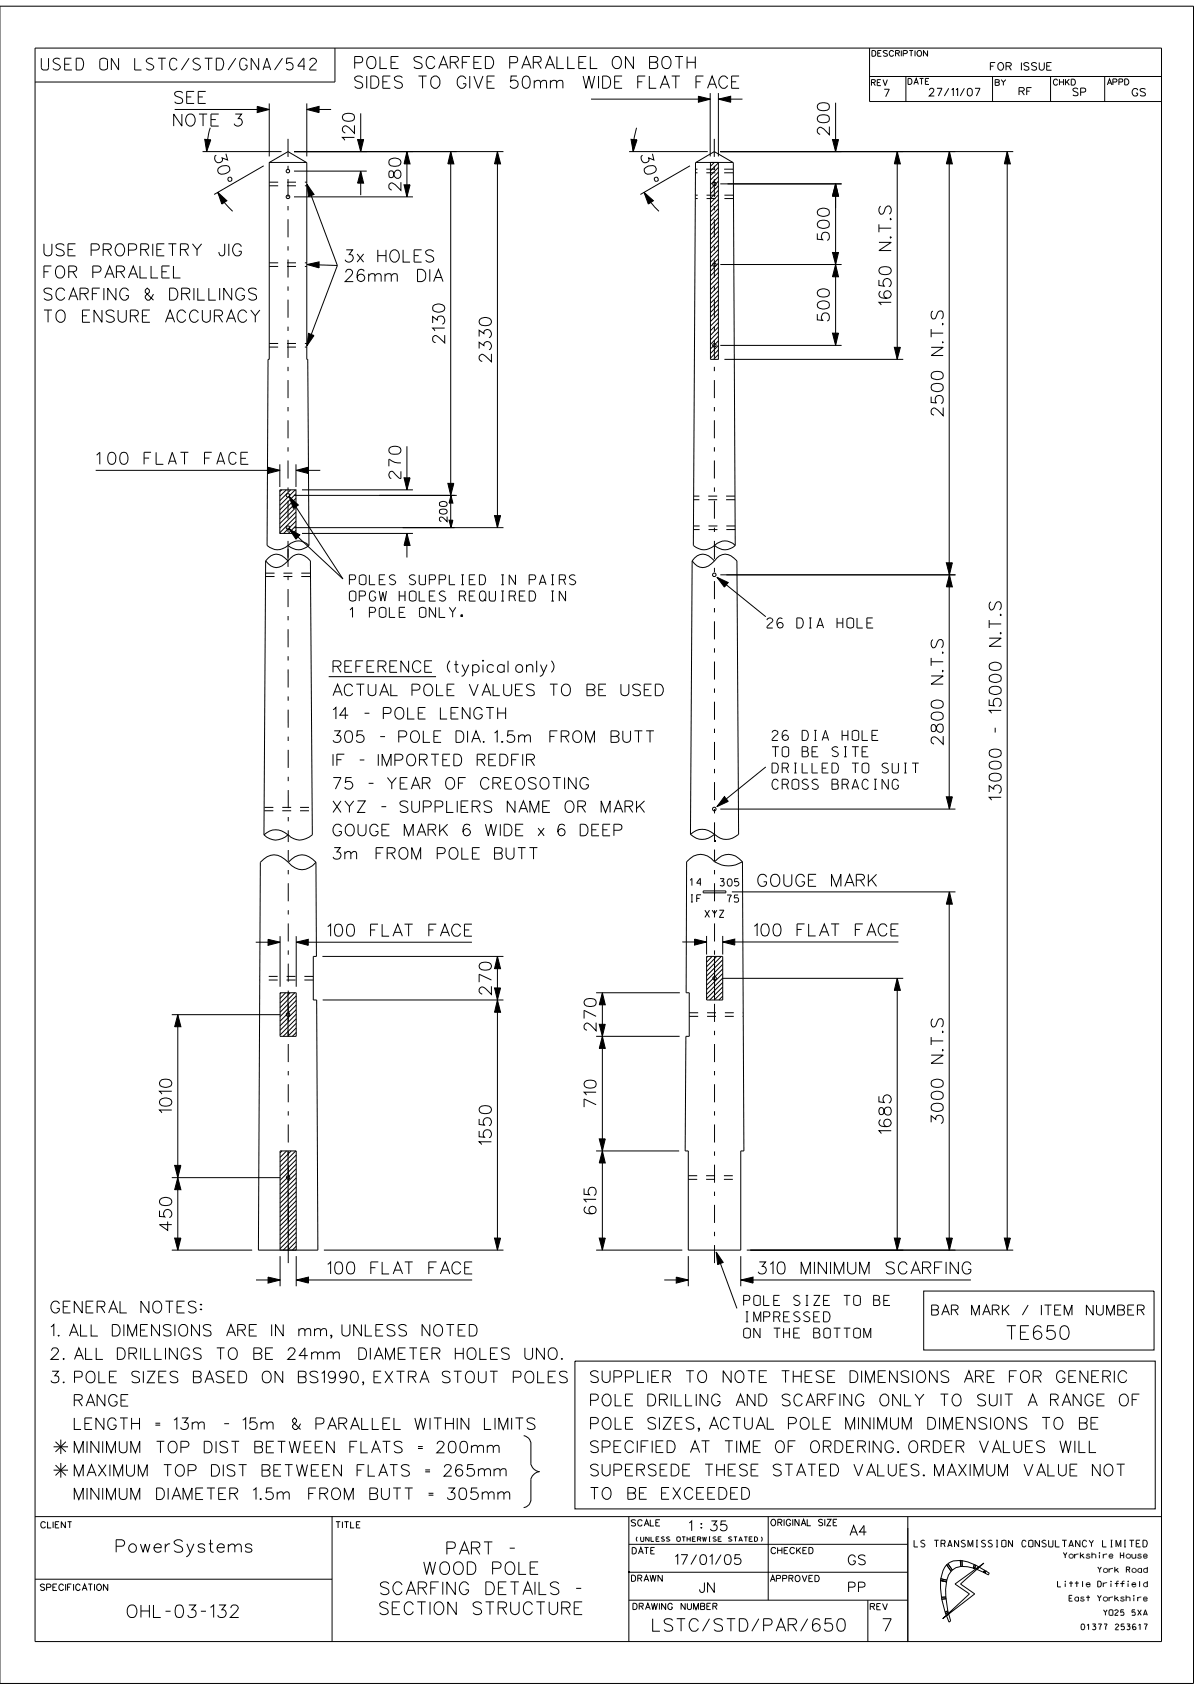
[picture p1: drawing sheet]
<svg xmlns="http://www.w3.org/2000/svg" width="210mm" height="297mm" viewBox="0 0 210 297" stroke-linecap="round" stroke-linejoin="round" font-family="sans-serif">
<g fill="none" stroke="#000" stroke-width=".18">
<path d="M0 1.1h209.9v294.9h-209.9zM6.2 8.5h198.1v280.2h-198.1zM30.7 19.3h16.7M47.4 18.2v9.3M54 18.2v9.3M54 19.3h4.2M58.9 8.5v5.9h-52.7M63.4 19.9v6.8M104 17.4h20.9M124.9 16.4v11.1M126.3 16.4v11.1M126.3 17.4h4.3"/>
<path d="M147 18.1v8.6M152.9 13.5h51.4M152.9 8.5v9.4h51.4M159.3 13.5v4.4M174.6 13.5v4.4M184.8 13.5v4.4M194.3 13.5v4.4M35.6 26.7h13.9M37 22.5a15.1 15.1 0 0 0-.7 4.2M38.3 33.8a12.7 12.7 0 0 0 2.6 3.4M46.4 29.2l-8.7 5M47.3 28.6l3.4-1.9 3.3 1.9v34.6h.1l.2 32.7"/>
<path d="M51.7 26.7h36.8M51.7 30.1h12.8M51.7 34.6h20.9M53.9 28.6h-6.5v34.6h-.3l-.1 32.7a2.61 2.61 0 0 0 3.7 0M54 32.4l5.3 14.3M63.4 30.1v4.2M71.6 26.7v7.9M79.3 26.7v66.1M87.5 26.7v66.1M110.6 26.7h13.9M112 22.5a13.2 13.2 0 0 0-.6 4.2M113.3 33.8a13.8 13.8 0 0 0 2.6 3.4"/>
<path d="M121.4 29.2l-8.8 5M122.4 28.6h6.5M125 28.6v34.6h1.3v-34.6M125.6 28.6l-.6 .6M126.3 39.9l-1.3 1.4M126.3 39.1l-1.3 1.4M126.3 38.3l-1.3 1.4M126.3 37.5l-1.3 1.4M126.3 36.7l-1.3 1.4M126.3 35.9l-1.3 1.4M126.3 35.1l-1.3 1.4M126.3 34.3l-1.3 1.4"/>
<path d="M126.3 33.5l-1.3 1.4M126.3 32.7l-1.3 1.4M126.3 31.9l-1.3 1.4M126.3 31.1l-1.3 1.4M126.3 30.3l-1.3 1.4M126.3 29.5l-1.3 1.4M126.3 28.6l-1.3 1.4M126.7 26.7h51.5M126.7 32.3h21.3M147 32.3v28.4M157.8 26.7v36.5M166.9 26.7v115.6"/>
<path d="M177.1 26.7v193.1M54 46.5l5.3 .2M59.3 46.7l-5.3 14.1M126.3 59.9l-1.3 1.5M126.3 59.1l-1.3 1.5M126.3 58.3l-1.3 1.5M126.3 57.5l-1.3 1.5M126.3 56.7l-1.3 1.5M126.3 56l-1.3 1.4M126.3 55.1l-1.3 1.4M126.3 54.3l-1.3 1.4M126.3 53.5l-1.3 1.4"/>
<path d="M126.3 52.7l-1.3 1.4M126.3 51.9l-1.3 1.4M126.3 51.1l-1.3 1.4M126.3 50.3l-1.3 1.4M126.3 49.5l-1.3 1.4M126.3 48.7l-1.3 1.4M126.3 47.9l-1.3 1.4M126.3 47.1l-1.3 1.4M126.3 46.3l-1.3 1.4M126.3 45.5l-1.3 1.4M126.3 44.7l-1.3 1.4M126.3 43.9l-1.3 1.4"/>
<path d="M126.3 43.1l-1.3 1.4M126.3 42.3l-1.3 1.4M126.3 41.5l-1.3 1.4M126.3 40.7l-1.3 1.4M126.7 46.5h21.3M71.6 78.5v7.6M126.3 63.2h.1M126.3 62.3l-.8 .9M126.3 61.5l-1.3 1.5M126.3 60.7l-1.3 1.5M126.7 60.7h21.3M127.4 63.2h31.5"/>
<path d="M16.8 82.7h32.4M46.7 98.6a2.09 2.09 0 0 1 3.4-.5l.6 .5M46.7 98.6a2.09 2.09 0 0 0 3.4 .5l.6-.5M46.7 98.6l-.3 48.2M49.2 86.1h2.9v7.7h-2.9zM49.2 81.7v3.9M49.6 86.1l-.4 .3M50.4 86.1l-1.2 1.1M50.7 98.6a2.13 2.13 0 0 1 3.4-.5l.5 .5 .3 48.2a2.87 2.87 0 0 1-4.2 0M50.7 95.9a2.61 2.61 0 0 0 3.6 0M50.7 95.9a2.51 2.51 0 0 1 3.6 0M50.9 87.3l9.4 14.5-9.4-8.8"/>
<path d="M51.1 86.1l-1.9 1.9M51.7 92.8h36.8M51.7 87.1h28.6M51.9 86.1l-2.7 2.7M52.1 82.7h4.2M52.1 81.7v3.9M52.1 93.2l-.6 .6M52.1 92.4l-1.4 1.4M52.1 91.6l-2.2 2.2M52.1 90.8l-2.9 2.9M52.1 90l-2.9 2.9M52.1 89.2l-2.9 2.9"/>
<path d="M52.1 88.4l-2.9 2.9M52.1 87.6l-2.9 2.9M52.1 86.8l-2.9 2.9M53.1 93.8h19.5M53.1 86.1h19.5M71.6 93.8v4.2M121.7 98.6a2.08 2.08 0 0 1 3.4-.5l.6 .5M121.7 98.6a2.08 2.08 0 0 0 3.4 .5l.6-.5M121.7 98.6l-.3 48.1M125.7 98.6a2.09 2.09 0 0 1 3.4-.5l.5 .5 .3 48.1a2.96 2.96 0 0 1-4.2 0M125.7 95.9a2.66 2.66 0 0 1-3.8 0l.4-67.3 3.3-1.9 3.4 1.9 .3 67.3M125.7 95.9a2.56 2.56 0 0 0 3.6 0"/>
<path d="M125.7 95.9a2.46 2.46 0 0 1 3.6 0M57.8 119h18.9M84.9 116.1v.2zM126.1 101.5l8.6 6.9M126.7 101.1h41.3M134.7 134.9l-8.6 6.9M46.4 146.8a2.96 2.96 0 0 1 4.3 0 2.87 2.87 0 0 1-4.3 0zM50.7 151.6a3.4 3.4 0 0 0-3.1-1.2l-.6 .3-1.2 .9-.3 68.2h10.4l-.2-44h-.6v-7.6h.6l-.1-16.6M50.7 151.6a2.91 2.91 0 0 1 4.9 0M50.7 151.6a2.91 2.91 0 0 0 4.9 0M121.4 146.7a2.96 2.96 0 0 0 4.3 0M121.4 146.7a2.96 2.96 0 0 1 4.3 0"/>
<path d="M123.7 156.7h4v.3h-4zM125.7 151.5a2.95 2.95 0 0 0-4.9 0l-.1 23.1h.5v7.6h-.6l-.1 20.2h.6v17.4h9.2v-17.4h.5l-.2-50.9M125.7 151.5a2.95 2.95 0 0 1 4.9 0M125.7 151.5a4.5 4.5 0 0 0 4.9 0M126.7 142.3h41.3M128.7 156.8h39.3M166.9 156.8v63M30.2 178.4h19.1M31.3 178.4v41.4M45 165.7h4.3M49.3 164.6v8.9M49.3 174.6h2.8v7.6h-2.8z"/>
<path d="M49.4 174.6l-.1 .2M50.2 174.6l-.9 1M50.7 174.6v7.6M51 174.6l-1.7 1.8M51.8 174.6l-2.5 2.6M52.1 164.6v8.9M52.1 179.9l-2.3 2.3M52.1 179.1l-2.8 2.9M52.1 178.3l-2.8 2.9M52.1 177.5l-2.8 2.9M52.1 176.7l-2.8 2.9M52.1 175.9l-2.8 2.9"/>
<path d="M52.1 175.1l-2.8 2.9M52.1 165.7h30.9M56.7 168.2h31.8M56.8 175.8h31.7M87.5 168.2v51.6M104.8 174.6h14.8M105.9 174.6v45.2M120 165.6h4.3M124.3 164.6v3.2M124.3 168.2h2.8v7.6h-2.8zM124.4 168.2l-.1 .2M125.2 168.2l-.9 1"/>
<path d="M125.7 168.2v7.6M126.1 168.2l-1.8 1.8M126.9 168.2l-2.6 2.6M127.1 172h31.8M127.1 164.6v3.2M127.1 175.2l-.7 .6M127.1 174.4l-1.5 1.4M127.1 173.6l-2.3 2.2M127.1 172.8l-2.8 2.8M127.1 172l-2.8 2.8M127.1 171.2l-2.8 2.8M127.1 170.4l-2.8 2.8"/>
<path d="M127.1 169.6l-2.8 2.8M127.1 168.8l-2.8 2.8M127.1 165.6h30.9M157.8 172v47.8M52.1 181.6l-.7 .6M52.1 180.8l-1.5 1.4M104.8 182.2h14.7M30.2 219.8h14.1M30.2 207.1h19.1M49.3 219.8v-17.4h2.8v17.4M49.6 202.4l-.3 .3M50.4 202.4l-1.1 1.1"/>
<path d="M50.7 202.4v17.4M51.2 202.4l-1.9 1.9M52 202.4l-2.7 2.7M52.1 219.1l-.7 .7M52.1 218.3l-1.5 1.5M52.1 217.5l-2.3 2.3M52.1 216.7l-2.8 2.9M52.1 215.9l-2.8 2.9M52.1 215.1l-2.8 2.9M52.1 214.3l-2.8 2.9M52.1 213.5l-2.8 2.9M52.1 212.7l-2.8 2.9"/>
<path d="M52.1 212l-2.8 2.8M52.1 211.1l-2.8 2.9M52.1 210.3l-2.8 2.9M52.1 209.5l-2.8 2.9M52.1 208.7l-2.8 2.9M52.1 207.9l-2.8 2.9M52.1 207.1l-2.8 2.9M52.1 206.3l-2.8 2.9M52.1 205.5l-2.8 2.9M52.1 204.7l-2.8 2.8M52.1 203.9l-2.8 2.8M52.1 203.1l-2.8 2.8"/>
<path d="M57 219.8h31.5M104.8 219.8h15.2M104.8 202.4h14.6M131.3 219.8h46.9M45 225.1h4.3M49.3 220.9v5.3M52.1 220.9v5.3M52.1 225.1h30.9M101.1 239.3h102.1v26h-102.1zM116.8 225.1h4.3M121.1 220.9v5.3M126 220.2l3.6 9.9"/>
<path d="M130.3 220.9v5.3M130.3 225.1h40.5M162.5 227h40.5v10.4h-40.5zM9.4 254.4h2.6M9.4 258.5h2.6M9.8 253.5l1.8 1.8M9.8 257.6l1.8 1.9M10.7 253.1v2.6M10.7 257.2v2.6M11.6 253.5l-1.8 1.8M11.6 257.6l-1.8 1.9M92.1 252.5h.3a1.55 1.55 0 0 1 1 1.2"/>
<path d="M93.4 253.7v3.7M6.2 277.7h52.2M6.2 266.7h198.1M58.4 266.6v22.1M110.6 276.5h49.1M110.6 271.6h49.1M110.6 266.7v22M135.1 266.7v14.7M159.7 266.7v22M165.4 277.9l.2 3M165.4 277.9l1.1 .3M165.4 277.9h.1"/>
<path d="M165.5 277.6l-.1 .3M165.5 277.6h.1M165.5 277.6l1 .3M166.5 278.2l-.2 1.3 .1 1.3M166.5 275.2l-.7 1-.3 1.4M166.5 278.2h.1M166.5 275.2l.8 1.1M166.5 275.2h.1M166.5 277.9h.1M166.5 277.9v.3M166.7 275l-.2 .2M166.7 275h.1"/>
<path d="M166.7 275l.8 1.1M167.3 276.3l-.5 .7-.3 .9M167.3 276.3h.1M167.5 276.1h.1M167.5 276.1l-.2 .2M168 278.5l5-3.6-4.1 3.6 2.5 1.8-5.6 4.3 4.7-4.3zM168.9 274.4a2.62 2.62 0 0 0-2.2 .6M168.9 274.4l.1 1.1M168.9 274.4h.1M168.9 274.4h.3M169 275.5l-.9 .2-.6 .4M169 275.5h.3"/>
<path d="M169.2 274.4l1 .2 1.1 .5M169.2 274.4v1.1h.9l1.1 .2M169.2 274.4h.1M171.2 275.7l.2 .1M171.3 275.1h.1M171.3 275.1l-.1 .6M171.3 275.1l.3 .1M171.6 275.2l-.2 .6M171.6 275.2h.1M171.6 275.2l.6 .3-.6 .4-.2-.1M173 276.5h.1M173 276.5l.3 .1"/>
<path d="M173.2 276.1l-1-.5-.4 .4 1.2 .5M173.2 276.1h.1M173.2 276.1l-.2 .4M173.2 276.1l.2 .2M173.3 276.6h.1M173.3 276.6l.5 .3M173.4 276.3h.1M173.4 276.3l-.1 .3M173.4 276.3l.6 .3M173.8 276.9h.1M174 276.6h.1M174 276.6l-.2 .3"/>
<path d="M110.6 281.4h49.1M152.6 281.4v7.3M165.6 280.9h.1M165.6 280.9v.3M165.6 281.2h.1M165.6 281.2l.6 2.3M166.2 283.5h.1M166.2 283.5l.1 .2M166.3 283.7h.1M166.4 280.8h.1M166.4 280.8l-.8 .1M166.4 280.8v.3"/>
<path d="M166.4 281.1h.1M166.4 281.1l-.8 .1M166.4 281.1l.3 2.1M166.7 283.2l-.5 .3M166.7 283.2l.1 .3M166.8 283.5h.1M166.8 283.5l-.5 .2M166.8 283.5v.2l-.4 .4-.1-.4M166.9 285.2h.1M167.2 285l-.3-1.2-.4 .3 .4 1.1M167.2 285l-.3 .2M167.2 285h.1"/>
<circle cx="50.6" cy="34.6" r=".32"/>
<circle cx="50.6" cy="30.1" r=".32"/>
<circle cx="125.7" cy="32.4" r=".32"/>
<circle cx="125.7" cy="46.6" r=".32"/>
<circle cx="125.7" cy="60.7" r=".32"/>
<circle cx="50.6" cy="87.1" r=".32"/>
<circle cx="50.6" cy="92.8" r=".32"/>
<circle cx="125.6" cy="101.1" r=".3"/>
<circle cx="125.6" cy="142.3" r=".3"/>
<circle cx="50.7" cy="178.4" r=".32"/>
<circle cx="125.7" cy="172" r=".32"/>
<circle cx="50.7" cy="207.1" r=".32"/>
</g>
<g fill="none" stroke="#000" stroke-width=".18" stroke-dasharray="1.6 1.6" stroke-linecap="butt">
<path d="M47.4 32h6.6M47.4 32.7h6.6M128.9 29.7h-6.6M128.9 30.4h-6.6M129 34.3h-6.7M129 34.9h-6.7M47.4 46.9h6.6M47.4 46.2h6.6M47.4 61h6.6M47.4 60.4h6.6M129.3 87.2h-7.3M129.3 87.9h-7.3"/>
<path d="M129.3 92.5h-7.3M129.3 93.1h-7.3M46.7 100.8h7.9M46.7 101.4h7.9M46.5 142h8.3M46.5 142.6h8.3M55.1 172.3h-9.4M55.1 171.7h-9.4M121.2 178.1h9.5M121.2 178.7h9.5M121.1 206.7h9.2M121.1 207.4h9.2"/>
</g>
<path d="M50.7 24.4v73.7M125.6 24.4l.1 123.5M50.7 96.5v51.6M50.7 222.1v-72.6M125.7 222.1v-72.7" fill="none" stroke="#000" stroke-width=".18" stroke-dasharray="3.2 1.6 .8 1.6" stroke-linecap="butt"/>
<g fill="#000" stroke="#000" stroke-width=".18">
<path d="M45.2 18.7l2.2 .6-2.2 .5zM54 19.3l2.1-.6v1.1zM122.8 16.9l2.2 .5-2.2 .6zM126.3 17.4l2.2-.5v1.1zM36 24.5l1.1 .1-.8 2.1zM38.3 33.8l1.6 1.5-.9 .6zM54 32.4l1.2 1.8-.9 .4zM63.4 30.1l.5 2.1h-1zM62.9 24.5h1l-.5 2.2zM71.6 26.7l.5 2.1h-1zM71.1 32.5h1l-.5 2.1zM79.3 26.7l.5 2.1h-1z"/>
<path d="M87.5 26.7l.5 2.1h-1zM111 24.5l1 .1-.6 2.1zM113.3 33.8l1.6 1.5-.9 .6zM147 32.3l.5 2.2h-1.1zM146.4 24.5h1.1l-.5 2.2zM157.8 26.7l.6 2.1h-1.1zM167 26.7l.5 2.1h-1.1zM177.1 26.7l.6 2.1h-1.1zM54.3 58.6l.9 .4-1.2 1.8zM54 46.5l2.1-.5v1.1zM147 46.5l.5 2.2h-1.1zM146.4 44.4h1.1l-.5 2.1z"/>
<path d="M146.4 58.6h1.1l-.5 2.1zM157.3 61.1h1.1l-.6 2.1zM47.1 82.2l2.2 .5-2.2 .6zM50.9 87.3l1.6 1.5-.9 .6zM50.9 93l1.8 1.1-.6 .7zM52.1 82.7l2.1-.5v1.1zM71.6 93.8l.5 2.1h-1zM71.1 84h1l-.5 2.1zM79.3 87.1l.4 1.4h-.7zM79 91.5h.7l-.4 1.3zM78.8 85h1l-.5 2.1zM87 90.7h1l-.5 2.1z"/>
<path d="M166.4 99h1.1l-.5 2.1zM126.1 101.5l2 .9-.7 .8zM167 101.1l.5 2.1h-1.1zM127.4 140.1l.7 .8-2 .9zM167 156.8l.5 2.2h-1.1zM166.4 140.1h1.1l-.5 2.2zM47.1 165.2l2.2 .5-2.2 .5zM52.1 165.7l2.1-.5v1zM87.5 175.8l.5 2.2h-1zM87.5 168.2l.5 2.1h-1zM87 173.7h1l-.5 2.1zM105.9 174.6l.6 2.1h-1.1z"/>
<path d="M122.2 165.1l2.1 .5-2.1 .6zM127.1 165.6l2.1-.5v1.1zM157.8 172l.6 2.1h-1.1zM31.3 178.4l.5 2.1h-1.1zM105.9 182.2l.6 2.2h-1.1zM105.4 180.1h1.1l-.6 2.1zM31.3 207.1l.5 2.1h-1.1zM30.7 217.7h1.1l-.5 2.1zM30.7 204.9h1.1l-.5 2.2zM87 217.7h1l-.5 2.1zM105.9 202.4l.6 2.1h-1.1zM105.4 217.7h1.1l-.6 2.1z"/>
<path d="M105.4 200.3h1.1l-.6 2.1zM157.3 217.7h1.1l-.6 2.1zM166.4 217.7h1.1l-.5 2.1zM176.6 217.7h1.1l-.6 2.1zM47.1 224.6l2.2 .5-2.2 .5zM52.1 225.1l2.2-.5v1zM118.9 224.6l2.2 .5-2.2 .5zM126 220.2l1.2 1.8-1 .4zM130.3 225.1l2.1-.5v1z"/>
</g>
<g fill="#000">
<path d="M125.5 147.8h.3v.3h-.3z" fill-rule="evenodd"/>
<path d="M110.5 276.3h.3v.3h-.3z" fill-rule="evenodd"/>
<path d="M171.1 275.6h.3v.3h-.3z" fill-rule="evenodd"/>
<path d="M172.9 276.4h.3v.3h-.3z" fill-rule="evenodd"/>
</g>
<text font-size="8.2" x="90.6" y="262.9">}</text>
<text font-size="2.4" x="177.1" y="235.5">TE650</text>
<g font-size="2.2">
<text x="20.4" y="273">PowerSystems</text>
<text x="78.6" y="273.3">PART -</text>
<text x="66.9" y="280.4">SCARFING DETAILS -</text>
<text x="74.5" y="276.9">WOOD POLE</text>
<text x="22.4" y="284.4">OHL-03-132</text>
<text x="66.8" y="283.9">SECTION STRUCTURE</text>
<text x="114.8" y="286.9">LSTC/STD/PAR/650</text>
<text x="155.3" y="286.9">7</text>
</g>
<g font-size="2.1">
<text x="7.3" y="12.3">USED ON LSTC/STD/GNA/542</text>
<text x="62.4" y="12.1">POLE SCARFED PARALLEL ON BOTH</text>
<text x="62.4" y="15.5">SIDES TO GIVE 50mm WIDE FLAT FACE</text>
<text x="30.6" y="22.2">NOTE 3</text>
<text x="30.7" y="18.2">SEE</text>
<text x="145.9" y="23.7" transform="rotate(-90 145.9 23.7)">200</text>
<text x="37.6" y="27.4" transform="rotate(76 37.6 27.4)">30%%d</text>
<text x="62.4" y="24.7" transform="rotate(-90 62.4 24.7)">120</text>
<text x="112.6" y="27.4" transform="rotate(76 112.6 27.4)">30%%d</text>
<text x="70.5" y="33.5" transform="rotate(-90 70.5 33.5)">280</text>
<text x="7.7" y="45">USE PROPRIETRY JIG</text>
<text x="60.7" y="46.1">3x HOLES</text>
<text x="145.9" y="42.3" transform="rotate(-90 145.9 42.3)">500</text>
<text x="7.7" y="48.9">FOR PARALLEL</text>
<text x="7.7" y="52.8">SCARFING &amp; DRILLINGS</text>
<text x="60.7" y="49.5">26mm DIA</text>
<text x="156.7" y="53.6" transform="rotate(-90 156.7 53.6)">1650 N.T.S</text>
<text x="7.7" y="56.7">TO ENSURE ACCURACY</text>
<text x="145.9" y="56.5" transform="rotate(-90 145.9 56.5)">500</text>
<text x="78.2" y="60.3" transform="rotate(-90 78.2 60.3)">2130</text>
<text x="86.4" y="63.6" transform="rotate(-90 86.4 63.6)">2330</text>
<text x="165.9" y="73.1" transform="rotate(-90 165.9 73.1)">2500 N.T.S</text>
<text x="16.8" y="81.6">100 FLAT FACE</text>
<text x="70.5" y="84.1" transform="rotate(-90 70.5 84.1)">270</text>
<text x="58.6" y="118.2">REFERENCE (typical only)</text>
<text x="58.6" y="122.4">ACTUAL POLE VALUES TO BE USED</text>
<text x="58.6" y="126.5">14 - POLE LENGTH</text>
<text x="58.6" y="130.6">305 - POLE DIA. 1.5m FROM BUTT</text>
<text x="165.9" y="130.9" transform="rotate(-90 165.9 130.9)">2800 N.T.S</text>
<text x="58.6" y="134.7">IF - IMPORTED REDFIR</text>
<text x="58.6" y="138.8">75 - YEAR OF CREOSOTING</text>
<text x="58.6" y="142.9">XYZ - SUPPLIERS NAME OR MARK</text>
<text x="176.1" y="140.7" transform="rotate(-90 176.1 140.7)">13000 - 15000 N.T.S</text>
<text x="58.6" y="147">GOUGE MARK 6 WIDE x 6 DEEP</text>
<text x="58.6" y="151.1">3m FROM POLE BUTT</text>
<text x="133.3" y="155.9">GOUGE MARK</text>
<text x="57.7" y="164.6">100 FLAT FACE</text>
<text x="132.7" y="164.6">100 FLAT FACE</text>
<text x="86.4" y="174.9" transform="rotate(-90 86.4 174.9)">270</text>
<text x="104.9" y="181.2" transform="rotate(-90 104.9 181.2)">270</text>
<text x="30.2" y="195.7" transform="rotate(-90 30.2 195.7)">1010</text>
<text x="104.9" y="194.7" transform="rotate(-90 104.9 194.7)">710</text>
<text x="165.9" y="197.5" transform="rotate(-90 165.9 197.5)">3000 N.T.S</text>
<text x="86.4" y="201.3" transform="rotate(-90 86.4 201.3)">1550</text>
<text x="156.7" y="199.3" transform="rotate(-90 156.7 199.3)">1685</text>
<text x="104.9" y="213.4" transform="rotate(-90 104.9 213.4)">615</text>
<text x="30.2" y="216.3" transform="rotate(-90 30.2 216.3)">450</text>
<text x="57.7" y="224">100 FLAT FACE</text>
<text x="133.4" y="224">310 MINIMUM SCARFING</text>
<text x="9" y="230.9">GENERAL NOTES:</text>
<text x="9" y="235">1. ALL DIMENSIONS ARE IN mm, UNLESS NOTED</text>
<text x="9" y="239.1">2. ALL DRILLINGS TO BE 24mm DIAMETER HOLES UNO.</text>
<text x="9" y="243.2">3. POLE SIZES BASED ON BS1990, EXTRA STOUT POLES</text>
<text x="103.9" y="243.1">SUPPLIER TO NOTE THESE DIMENSIONS ARE FOR GENERIC</text>
<text x="10.7" y="247.3">RANGE</text>
<text x="10.8" y="251.4">LENGTH = 13m - 15m &amp; PARALLEL WITHIN LIMITS</text>
<text x="103.9" y="247.2">POLE DRILLING AND SCARFING ONLY TO SUIT A RANGE OF</text>
<text x="103.9" y="251.3">POLE SIZES, ACTUAL POLE MINIMUM DIMENSIONS TO BE</text>
<text x="10.8" y="255.5">MINIMUM TOP DIST BETWEEN FLATS = 200mm</text>
<text x="103.9" y="255.4">SPECIFIED AT TIME OF ORDERING. ORDER VALUES WILL</text>
<text x="10.7" y="263.7">MINIMUM DIAMETER 1.5m FROM BUTT = 305mm</text>
<text x="10.8" y="259.6">MAXIMUM TOP DIST BETWEEN FLATS = 265mm</text>
<text x="103.9" y="259.5">SUPERSEDE THESE STATED VALUES. MAXIMUM VALUE NOT</text>
<text x="103.9" y="263.6">TO BE EXCEEDED</text>
</g>
<g font-size="1.8">
<text x="61.4" y="102.8">POLES SUPPLIED IN PAIRS</text>
<text x="61.4" y="105.7">OPGW HOLES REQUIRED IN</text>
<text x="61.4" y="108.6">1 POLE ONLY.</text>
<text x="134.9" y="110.4">26 DIA HOLE</text>
<text x="135.8" y="130.2">26 DIA HOLE</text>
<text x="135.8" y="133.1">TO BE SITE</text>
<text x="135.8" y="135.9">DRILLED TO SUIT</text>
<text x="135.8" y="138.8">CROSS BRACING</text>
<text x="130.8" y="229.6">POLE SIZE TO BE</text>
<text x="130.8" y="232.4">IMPRESSED</text>
<text x="163.9" y="231.2">BAR MARK / ITEM NUMBER</text>
<text x="130.8" y="235.3">ON THE BOTTOM</text>
</g>
<g font-size="1.7">
<text x="121.2" y="269.2">1 : 35</text>
<text x="149.5" y="270">A4</text>
<text x="118.8" y="275.1">17/01/05</text>
<text x="149.2" y="275.2">GS</text>
<text x="123.1" y="280">JN</text>
<text x="149.2" y="279.9">PP</text>
</g>
<g font-size="1.3">
<text x="155.5" y="17">7</text>
<text x="163.4" y="16.9">27/11/07</text>
<text x="174.2" y="12.3">FOR ISSUE</text>
<text x="179.3" y="16.7">RF</text>
<text x="188.7" y="16.8">SP</text>
<text x="199.1" y="16.9">GS</text>
<text x="78.6" y="91.7" transform="rotate(-90 78.6 91.7)">200</text>
<text x="121.3" y="155.7">14</text>
<text x="126.6" y="155.8">305</text>
<text x="121.3" y="158.6">IF</text>
<text x="124" y="161.3">XYZ</text>
<text x="127.9" y="158.6">75</text>
</g>
<text font-size="1.2" x="160.8" y="272">LS TRANSMISSION CONSULTANCY LIMITED</text>
<g font-size="1.1">
<text x="7.2" y="268.7">CLIENT</text>
<text x="59.1" y="268.7">TITLE</text>
<text x="111.1" y="268.3">SCALE</text>
<text x="135.6" y="268.3">ORIGINAL SIZE</text>
<text x="111.2" y="273.2">DATE</text>
<text x="135.6" y="273.2">CHECKED</text>
<text x="7.1" y="279.7">SPECIFICATION</text>
<text x="111.1" y="278.1">DRAWN</text>
<text x="135.5" y="278.1">APPROVED</text>
<text x="111.3" y="283">DRAWING NUMBER</text>
<text x="153.1" y="283.1">REV</text>
</g>
<g font-size="1">
<text x="153.4" y="9.9">DESCRIPTION</text>
<text x="153.3" y="15">REV</text>
<text x="159.7" y="14.8">DATE</text>
<text x="175.1" y="15">BY</text>
<text x="185.3" y="15">CHKD</text>
<text x="194.8" y="14.9">APPD</text>
<text x="187" y="274">Yorkshire House</text>
<text x="186" y="279">Little Driffield</text>
<text x="188" y="281.6">East Yorkshire</text>
<text x="193.1" y="276.5">York Road</text>
<text x="190.1" y="286.6">01377 253617</text>
<text x="194.1" y="284.1">YO25 5XA</text>
</g>
<text font-size=".8" x="111.8" y="271">(UNLESS OTHERWISE STATED)</text>
</svg>
